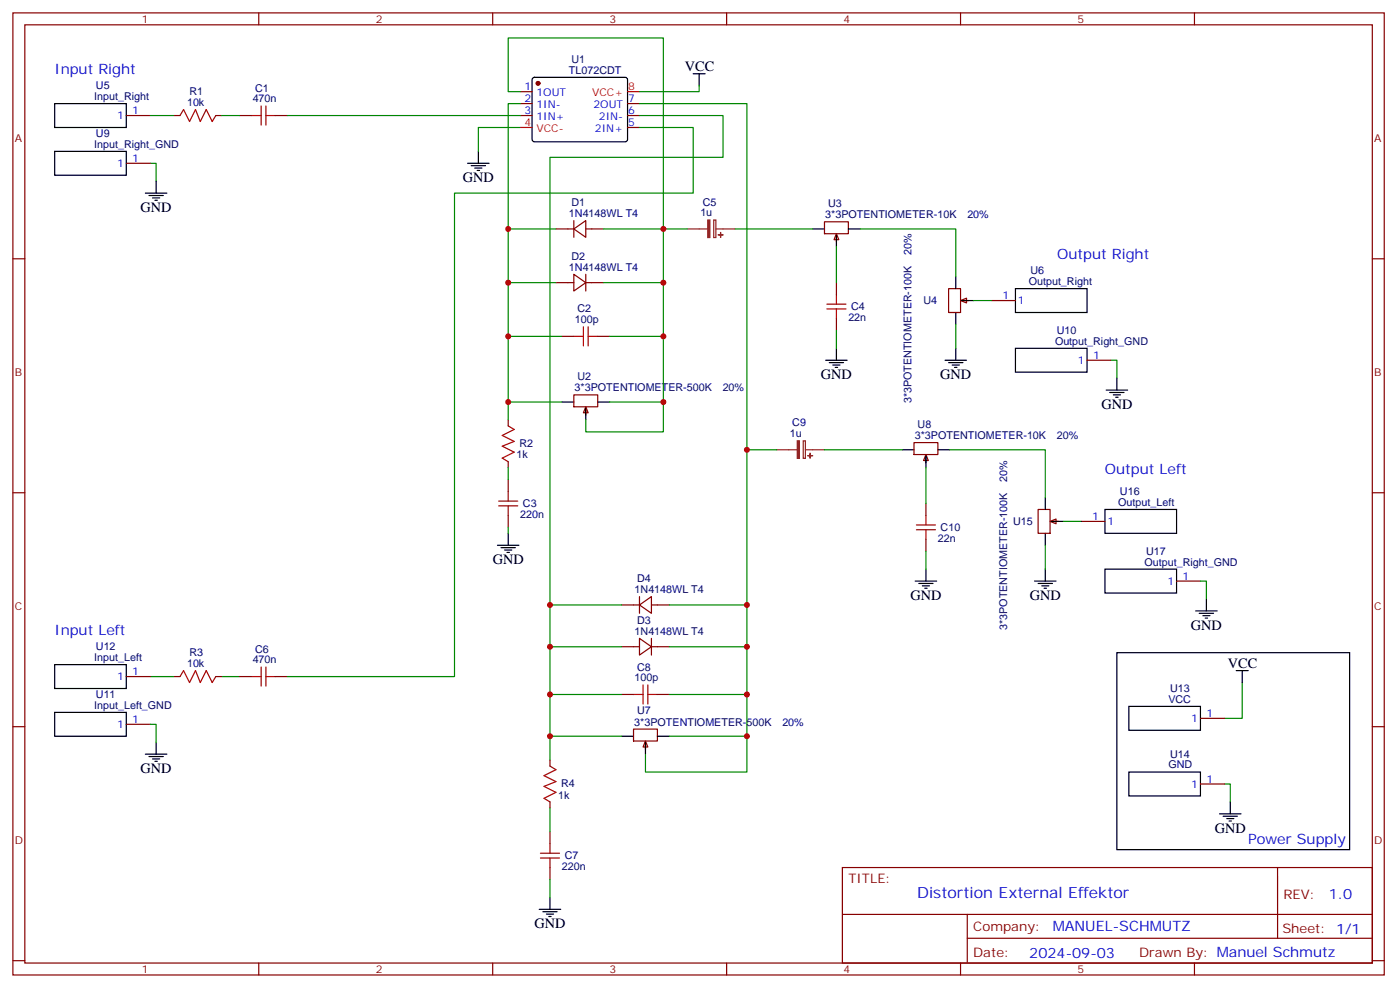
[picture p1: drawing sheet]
<svg xmlns="http://www.w3.org/2000/svg" width="414mm" height="292mm" viewBox="0 0 414 292" stroke-linecap="round" stroke-linejoin="round" font-family="sans-serif">
<g fill="none" stroke="#870000" stroke-width=".35">
<path d="M3.8 3.8h405.4v284.3h-405.4zM7.3 7.3h398.3v277.3h-398.3zM76.5 3.8v3.5M145.6 3.8v3.5M214.8 3.8v3.5M283.9 3.8v3.5M353.1 3.8v3.5M51.4 34.1h1.8M63.8 34.1h1.7M70.8 34.1h3.6M81.4 34.1h3.5M153.7 27.1h3.6"/>
<path d="M153.7 30.6h3.6M153.7 34.1h3.6M185.5 30.6h3.5M185.5 34.1h3.5M185.5 37.7h3.5M3.8 76.5h3.5M164.3 67.7h5.3M169.6 67.7l3.5-2.5v4.9zM169.6 65.2v4.9M173.1 67.7h5.3M405.6 76.5h3.6M164.3 83.5h5.3"/>
<path d="M166.1 99.4h3.5M169.6 81.1l3.5 2.4-3.5 2.5zM173.1 83.5h5.3M173.1 81.1v4.9M176.7 99.4h3.5M150.2 124.1v1.8M150.2 136.5v1.7M3.8 145.6h3.5M150.2 141.7v3.6M150.2 152.3v3.6M405.6 145.6h3.6M3.8 214.8h3.5"/>
<path d="M405.6 214.8h3.6M249 256.4h156.6v28.2h-156.6zM377.6 256.4v20.9M249 270.2h156.5M285.9 277.3h119.6M285.9 270.2v14.2M3.8 283.9h3.5M76.5 284.6v3.5M145.6 284.6v3.5M214.8 284.6v3.5M283.9 284.6v3.5M353.1 284.6v3.5"/>
<path d="M405.6 283.9h3.6"/>
</g>
<circle cx="159" cy="24.6" r=".53" fill="#870000" stroke="#870000" stroke-width=".35"/>
<path d="M157.5 23.1l.5-.2h27.1l.4 .7-.1 17.9-.6 .4-27.1-.1-.4-.6v-17.6zM204.9 21.8h3.5M206.7 21.8v3.5M150.2 157.6v3.5M147 161.1h6.4M148.1 161.9h4.2M149.2 162.6h2.1M149.9 163.3h.7" fill="none" stroke="#000" stroke-width=".35"/>
<path d="M153.7 37.7h3.6M185.5 27.1h3.5" fill="none" stroke="#f00" stroke-width=".35"/>
<g fill="none" stroke="#a10000" stroke-width=".35">
<path d="M53.2 34.1l1.1-1.7 1.7 3.5 1.8-3.5 1.4 3.5 1.8-3.5 1.7 3.5 1.1-1.8M74.4 34.1h2.8M77.2 31.3v5.7M78.6 34.1h2.8M78.6 31.3v5.7M169.6 99.4h2.8M172.4 96.6v5.6M173.8 99.4h2.9M173.8 96.6v5.6M150.2 125.9l1.8 1-3.6 1.8 3.6 1.8-3.6 1.4 3.6 1.7-3.6 1.8 1.8 1.1M147.4 149.5h5.6M147.4 148.1h5.6"/>
<path d="M150.2 145.3v2.8M150.2 149.5v2.8"/>
</g>
<path d="M173.1 120.2l.7 1.8h-1.4z" fill="#f0f0f0" stroke="#870000" stroke-width=".35"/>
<path d="M169.6 116.7h7.1v3.5h-7.1zM173.1 120.9v1.8" fill="none" stroke="#870000" stroke-width=".35"/>
<path d="M166.1 118.8h3.5M176.7 118.8h3.5M173.1 120.6v3.5" fill="none" stroke="#000" stroke-width=".35"/>
<path d="M247.2 69.1l.7 1.7h-1.4z" fill="#f0f0f0" stroke="#870000" stroke-width=".35"/>
<path d="M243.7 65.5h7.1v3.6h-7.1zM247.2 69.8v1.7" fill="none" stroke="#870000" stroke-width=".35"/>
<path d="M240.2 67.7h3.5M247.2 69.4v3.6M250.8 67.7h3.5" fill="none" stroke="#000" stroke-width=".35"/>
<path d="M283.9 88.8l1.8-.7v1.4z" fill="#f0f0f0" stroke="#870000" stroke-width=".35"/>
<g fill="none" stroke="#870000" stroke-width=".35">
<path d="M37.3 34.1h7.1M37.3 48.3h7.1M247.2 83.5v3.6M247.2 94.1v3.5M280.4 85.3h3.5v7.1h-3.5zM284.6 88.8h1.8M293.1 88.8h7M321.3 106.5h7.1M183.7 178.8h5.3M189 178.8l3.5-2.5v5zM189 176.3v5M192.5 178.8h5.3"/>
<path d="M37.3 200h7.1M51.4 200h1.8M63.8 200h1.7M70.8 200h3.6M81.4 200h3.5M183.7 191.1h5.3M189 188.7l3.5 2.4-3.5 2.5zM192.5 191.1h5.3M192.5 188.7v4.9M37.3 214.1h7.1M354.8 212.3h7.1M354.8 231.7h7.1"/>
</g>
<g fill="none" stroke="#000" stroke-width=".35">
<path d="M16.2 30.6h21.1v7.1h-21.1zM16.2 44.7h21.1v7.1h-21.1zM43 57.1h6.3M44 57.8h4.3M45.1 58.5h2.1M45.8 59.2h.7M46.1 53.6v3.5M138.2 48.3h6.4M139.3 49h4.2M140.3 49.7h2.2M141 50.4h.7M141.4 44.7v3.6"/>
<path d="M282.5 81.8v3.5M282.5 92.4v3.5M284.3 88.8h3.5M300.1 85.3h21.2v7.1h-21.2zM244.1 106.5h6.3M245.1 107.2h4.2M246.2 107.9h2.1M246.9 108.6h.7M247.2 102.9v3.6M279.3 106.5h6.4M280.4 107.2h4.2M281.4 107.9h2.2"/>
<path d="M282.2 108.6h.7M282.5 102.9v3.6M300.1 102.9h21.2v7.1h-21.2zM327 115.3h6.3M328 116h4.2M329.1 116.7h2.1M329.8 117.4h.7M330.1 111.8v3.5M16.2 196.4h21.1v7.1h-21.1zM330.1 192.9h68.8v58.2h-68.8zM365.4 198.2h3.5M367.2 198.2v3.5"/>
<path d="M16.2 210.5h21.1v7.1h-21.1zM46.1 219.4v3.5M333.7 208.8h21.1v7h-21.1zM43 222.9h6.3M44 223.6h4.3M45.1 224.3h2.1M45.8 225h.7M333.7 228.2h21.1v7h-21.1zM363.6 237v3.5M360.5 240.5h6.3M361.5 241.2h4.3M362.6 241.9h2.1"/>
<path d="M363.3 242.6h.7"/>
</g>
<path d="M244.4 91.3h5.6M244.4 89.9h5.6M247.2 87.1v2.8M247.2 91.3v2.8M53.2 200l1.1-1.8 1.7 3.5 1.8-3.5 1.4 3.5 1.8-3.5 1.7 3.5 1.1-1.7M74.4 200h2.8M77.2 197.1v5.7M78.6 200h2.8M78.6 197.1v5.7" fill="none" stroke="#a10000" stroke-width=".35"/>
<path d="M203.1 67.7h6M211 65h.6v5.2h-.6zM211.6 67.7h5.6" fill="none" stroke="#8c2424" stroke-width=".35"/>
<g fill="#8c2424" stroke="#8c2424" stroke-width=".35">
<path d="M209.2 65h.6v5.2h-.6z"/>
<path d="M213 68.7v1.4z"/>
<path d="M212.3 69.4h1.4z"/>
</g>
<g fill="none" stroke="#008700" stroke-width=".35">
<path d="M44.4 34.1h7M65.5 34.1h5.3M84.9 34.1h68.8M153.7 27.1h-3.5v-15.9h45.9v72.3h-17.7M153.7 30.6h-3.5v37.1h14.1M153.7 37.7h-12.3v7M206.7 25.3v1.8h-17.7M44.4 48.3h1.7v5.3M150.2 67.7v15.8h14.1M178.4 67.7h24.7M217.2 67.7h23M247.2 73v10.5"/>
<path d="M254.3 67.7h28.2v14.1M150.2 83.5v15.9h15.9M150.2 99.4v24.7M196.1 83.5v15.9h-15.9M196.1 99.4v19.4h-15.9M247.2 97.6v5.3M282.5 95.9v7M287.8 88.8h5.3M150.2 118.8h15.9M196.1 118.8v8.8h-23v-3.5M328.4 106.5h1.7v5.3M150.2 138.2v3.5"/>
<path d="M150.2 155.9v1.7M44.4 200h7M65.5 200h5.3M44.4 214.1h1.7v5.3M367.2 201.7v10.6h-5.3M361.9 231.7h1.7v5.3"/>
</g>
<path d="M190.8 219l.7 1.8h-1.4z" fill="#f0f0f0" stroke="#870000" stroke-width=".35"/>
<path d="M183.7 205.2h3.6M187.3 215.5h7v3.5h-7zM190.8 219.7v1.8M194.3 205.2h3.5M162.6 224.6v1.8M162.6 237v1.8M162.6 245.8v3.5M162.6 256.4v3.5" fill="none" stroke="#870000" stroke-width=".35"/>
<path d="M183.7 217.6h3.6M190.8 219.4v3.5M194.3 217.6h3.5M159.4 268.7h6.3M160.4 269.5h4.3M161.5 270.2h2.1M162.2 270.9h.7M162.6 265.2v3.5" fill="none" stroke="#000" stroke-width=".35"/>
<path d="M187.3 205.2h2.8M190.1 202.4v5.7M191.5 205.2h2.8M191.5 202.4v5.7M162.6 226.4l1.7 1.1-3.5 1.7 3.5 1.8-3.5 1.4 3.5 1.8-3.5 1.7 1.8 1.1M159.7 253.6h5.7M159.7 252.2h5.7M162.6 249.3v2.9M162.6 253.6v2.8" fill="none" stroke="#a10000" stroke-width=".35"/>
<g fill="none" stroke="#008700" stroke-width=".35">
<path d="M189 37.7h15.9v19.4h-70.6v142.9h-49.4M189 34.1h24.7v12.4h-51.1v132.3h21.1M189 30.6h31.8v148.2h-23M162.6 178.8v12.3h21.1M220.8 178.8v38.8h-23M162.6 191.1v14.1h21.1M197.8 191.1h23M162.6 205.2v12.4h21.1M162.6 217.6v7M197.8 205.2h23M220.8 217.6v10.6h-30v-5.3M162.6 238.8v7"/>
<path d="M162.6 259.9v5.3"/>
</g>
<path d="M229.6 132.9h6M237.4 130.3h.7v5.2h-.7zM238.1 132.9h5.6" fill="none" stroke="#8c2424" stroke-width=".35"/>
<g fill="#8c2424" stroke="#8c2424" stroke-width=".35">
<path d="M235.7 130.3h.6v5.2h-.6z"/>
<path d="M239.4 134l.1 1.4z"/>
<path d="M238.8 134.7h1.4z"/>
</g>
<path d="M273.7 134.3l.7 1.8h-1.4z" fill="#f0f0f0" stroke="#870000" stroke-width=".35"/>
<path d="M270.2 130.8h7v3.5h-7zM273.7 135v1.8M273.7 148.8v3.5M273.7 159.4v3.5" fill="none" stroke="#870000" stroke-width=".35"/>
<path d="M266.6 132.9h3.6M273.7 134.7v3.5M277.2 132.9h3.5M270.5 171.7h6.4M271.6 172.4h4.2M272.6 173.1h2.1M273.3 173.8h.7M273.7 168.2v3.5" fill="none" stroke="#000" stroke-width=".35"/>
<path d="M270.9 156.6h5.6M270.9 155.2h5.6M273.7 152.3v2.9M273.7 156.6v2.8" fill="none" stroke="#a10000" stroke-width=".35"/>
<path d="M310.4 154.1l1.7-.7v1.4z" fill="#f0f0f0" stroke="#870000" stroke-width=".35"/>
<path d="M306.8 150.6h3.6v7h-3.6zM311.1 154.1h1.7M319.5 154.1h7.1M347.8 171.7h7" fill="none" stroke="#870000" stroke-width=".35"/>
<g fill="none" stroke="#000" stroke-width=".35">
<path d="M309 147v3.6M309 157.6v3.5M310.7 154.1h3.6M326.6 150.6h21.2v7h-21.2zM305.8 171.7h6.3M306.8 172.4h4.3M307.9 173.1h2.1M308.6 173.8h.7M309 168.2v3.5M326.6 168.2h21.2v7.1h-21.2zM356.6 177v3.6M353.4 180.6h6.4"/>
<path d="M354.5 181.3h4.2M355.5 182h2.1M356.2 182.7h.7"/>
</g>
<path d="M220.8 132.9h8.8M243.7 132.9h22.9M273.7 138.2v10.6M280.7 132.9h28.3v14.1M314.3 154.1h5.2M273.7 162.9v5.3M309 161.1v7.1M354.8 171.7h1.8v5.3" fill="none" stroke="#008700" stroke-width=".35"/>
<g fill="#c00">
<circle cx="196.1" cy="67.7" r=".88"/>
<circle cx="150.2" cy="67.7" r=".88"/>
<circle cx="196.1" cy="83.5" r=".88"/>
<circle cx="150.2" cy="83.5" r=".88"/>
<circle cx="150.2" cy="99.4" r=".88"/>
<circle cx="150.2" cy="118.8" r=".88"/>
<circle cx="196.1" cy="99.4" r=".88"/>
<circle cx="196.1" cy="118.8" r=".88"/>
<circle cx="162.6" cy="178.8" r=".88"/>
<circle cx="162.6" cy="191.1" r=".88"/>
<circle cx="162.6" cy="205.2" r=".88"/>
<circle cx="220.8" cy="178.8" r=".88"/>
<circle cx="220.8" cy="205.2" r=".88"/>
<circle cx="220.8" cy="191.1" r=".88"/>
<circle cx="220.8" cy="217.6" r=".88"/>
<circle cx="162.6" cy="217.6" r=".88"/>
<circle cx="220.8" cy="132.9" r=".88"/>
</g>
<text font-size="4.6" fill="#00f" x="271.1" y="265.4">Distortion External Effektor</text>
<g font-size="4.2" fill="#00f">
<text x="16.2" y="21.8">Input Right</text>
<text x="312.5" y="76.5">Output Right</text>
<text x="326.6" y="140">Output Left</text>
<text x="16.2" y="187.6">Input Left</text>
<text x="368.9" y="249.3">Power Supply</text>
<text x="392.8" y="265.7">1.0</text>
<text x="311.2" y="275.2">MANUEL-SCHMUTZ</text>
<text x="304.2" y="283">2024-09-03</text>
</g>
<g font-size="4.2">
<text x="202.4" y="21.1">VCC</text>
<text x="136.8" y="53.9">GND</text>
<text x="41.6" y="62.7">GND</text>
<text x="242.6" y="112.1">GND</text>
<text x="277.9" y="112.1">GND</text>
<text x="325.5" y="120.9">GND</text>
<text x="145.6" y="166.8">GND</text>
<text x="269.1" y="177.4">GND</text>
<text x="304.4" y="177.4">GND</text>
<text x="352" y="186.2">GND</text>
<text x="362.9" y="197.5">VCC</text>
<text x="41.6" y="228.5">GND</text>
<text x="359.1" y="246.2">GND</text>
<text x="158" y="274.4">GND</text>
</g>
<g font-size="3.9" fill="#800">
<text x="250.8" y="261">TITLE:</text>
<text x="379.4" y="265.7">REV:</text>
<text x="287.7" y="275.2">Company:</text>
<text x="379" y="275.8">Sheet: 1/1</text>
<text x="287.7" y="282.9">Date:</text>
<text x="336.7" y="282.9">Drawn By: Manuel Schmutz</text>
</g>
<g font-size="3.2" fill="#800">
<text x="41.9" y="6.8">1</text>
<text x="111.1" y="6.8">2</text>
<text x="180.2" y="6.8">3</text>
<text x="249.3" y="6.8">4</text>
<text x="318.5" y="6.8">5</text>
<text x="4.3" y="41.9">A</text>
<text x="406.2" y="41.9">A</text>
<text x="4.3" y="111.1">B</text>
<text x="406.2" y="111.1">B</text>
<text x="4.3" y="180.2">C</text>
<text x="406.2" y="180.2">C</text>
<text x="4.3" y="249.3">D</text>
<text x="406.2" y="249.3">D</text>
<text x="41.9" y="287.6">1</text>
<text x="111.1" y="287.6">2</text>
<text x="180.2" y="287.6">3</text>
<text x="249.3" y="287.6">4</text>
<text x="318.5" y="287.6">5</text>
</g>
<g font-size="3.2" fill="#000080">
<text x="168.2" y="21.8">TL072CDT</text>
<text x="168.9" y="18.6">U1</text>
<text x="27.8" y="29.6">Input_Right</text>
<text x="28.4" y="26.3">U5</text>
<text x="56" y="28.1">R1</text>
<text x="75.4" y="27.1">C1</text>
<text x="55.3" y="31.3">10k</text>
<text x="74.7" y="30.3">470n</text>
<text x="28.4" y="40.4">U9</text>
<text x="27.8" y="43.7">Input_Right_GND</text>
<text x="168.2" y="64.1">1N4148WL T4</text>
<text x="168.9" y="61">D1</text>
<text x="207" y="64">1u</text>
<text x="207.7" y="60.8">C5</text>
<text x="243.9" y="64.5">3*3POTENTIOMETER-10K</text>
<text x="244.8" y="61.2">U3</text>
<text x="285.9" y="64.5">20%</text>
<text x="168.9" y="76.8">D2</text>
<text x="269.5" y="75.4" transform="rotate(-90 269.5 75.4)">20%</text>
<text x="168.2" y="80">1N4148WL T4</text>
<text x="304.6" y="81">U6</text>
<text x="273" y="89.9">U4</text>
<text x="304.1" y="84.2">Output_Right</text>
<text x="169.9" y="95.5">100p</text>
<text x="170.6" y="92.4">C2</text>
<text x="250.8" y="94.9">22n</text>
<text x="251.6" y="91.6">C4</text>
<text x="311.8" y="101.9">Output_Right_GND</text>
<text x="312.3" y="98.7">U10</text>
<text x="170.7" y="112.3">U2</text>
<text x="169.9" y="115.6">3*3POTENTIOMETER-500K</text>
<text x="213.6" y="115.6">20%</text>
<text x="269.5" y="119.2" transform="rotate(-90 269.5 119.2)">3*3POTENTIOMETER-100K</text>
<text x="233.5" y="129.2">1u</text>
<text x="234.2" y="126">C9</text>
<text x="270.4" y="129.8">3*3POTENTIOMETER-10K</text>
<text x="271.2" y="126.5">U8</text>
<text x="312.4" y="129.8">20%</text>
<text x="152.7" y="135.5">1k</text>
<text x="153.5" y="132.2">R2</text>
<text x="297.7" y="142.4" transform="rotate(-90 297.7 142.4)">20%</text>
<text x="154.6" y="149.8">C3</text>
<text x="330.5" y="149.5">Output_Left</text>
<text x="331" y="146.3">U16</text>
<text x="153.7" y="153.1">220n</text>
<text x="299.4" y="155.1">U15</text>
<text x="277.2" y="160.2">22n</text>
<text x="278" y="156.9">C10</text>
<text x="338.3" y="167.1">Output_Right_GND</text>
<text x="338.8" y="163.9">U17</text>
<text x="188.3" y="172.1">D4</text>
<text x="187.6" y="175.3">1N4148WL T4</text>
<text x="188.3" y="184.4">D3</text>
<text x="187.6" y="187.6">1N4148WL T4</text>
<text x="297.7" y="186.2" transform="rotate(-90 297.7 186.2)">3*3POTENTIOMETER-100K</text>
<text x="27.8" y="195.4">Input_Left</text>
<text x="28.4" y="192.1">U12</text>
<text x="55.3" y="197.1">10k</text>
<text x="56" y="194">R3</text>
<text x="74.7" y="196.1">470n</text>
<text x="75.4" y="192.9">C6</text>
<text x="187.6" y="201.4">100p</text>
<text x="188.3" y="198.2">C8</text>
<text x="27.8" y="209.5">Input_Left_GND</text>
<text x="28.4" y="206.3">U11</text>
<text x="345.3" y="207.7">VCC</text>
<text x="345.9" y="204.5">U13</text>
<text x="187.5" y="214.4">3*3POTENTIOMETER-500K</text>
<text x="188.3" y="211.1">U7</text>
<text x="231.2" y="214.4">20%</text>
<text x="345.3" y="227.1">GND</text>
<text x="345.9" y="223.9">U14</text>
<text x="165.9" y="232.7">R4</text>
<text x="165" y="236">1k</text>
<text x="166.1" y="257.2">220n</text>
<text x="166.9" y="253.9">C7</text>
</g>
<g font-size="3.2" fill="#00f">
<text x="155.1" y="26.7">1</text>
<text x="158.6" y="28.5">1OUT</text>
<text x="34.6" y="35.2">1</text>
<text x="39.1" y="33.8">1</text>
<text x="155.1" y="30.3">2</text>
<text x="155.1" y="33.8">3</text>
<text x="158.6" y="32">1IN-</text>
<text x="158.6" y="35.6">1IN+</text>
<text x="175.4" y="32">2OUT</text>
<text x="177" y="35.6">2IN-</text>
<text x="185.7" y="33.8">6</text>
<text x="185.7" y="30.3">7</text>
<text x="175.9" y="39.1">2IN+</text>
<text x="185.7" y="37.3">5</text>
<text x="39.1" y="47.9">1</text>
<text x="34.6" y="49.3">1</text>
<text x="296.4" y="88.5">1</text>
<text x="300.8" y="89.9">1</text>
<text x="318.6" y="107.5">1</text>
<text x="323.1" y="106.1">1</text>
<text x="322.8" y="153.7">1</text>
<text x="327.3" y="155.2">1</text>
<text x="345" y="172.8">1</text>
<text x="349.5" y="171.4">1</text>
<text x="34.6" y="201">1</text>
<text x="39.1" y="199.6">1</text>
<text x="34.6" y="215.1">1</text>
<text x="39.1" y="213.7">1</text>
<text x="352.1" y="213.4">1</text>
<text x="356.6" y="211.9">1</text>
<text x="352.1" y="232.8">1</text>
<text x="356.6" y="231.4">1</text>
</g>
<g font-size="3.2" fill="#f00">
<text x="175" y="28.5">VCC+</text>
<text x="185.7" y="26.7">8</text>
<text x="155.1" y="37.3">4</text>
<text x="158.6" y="39.1">VCC-</text>
</g>
</svg>
